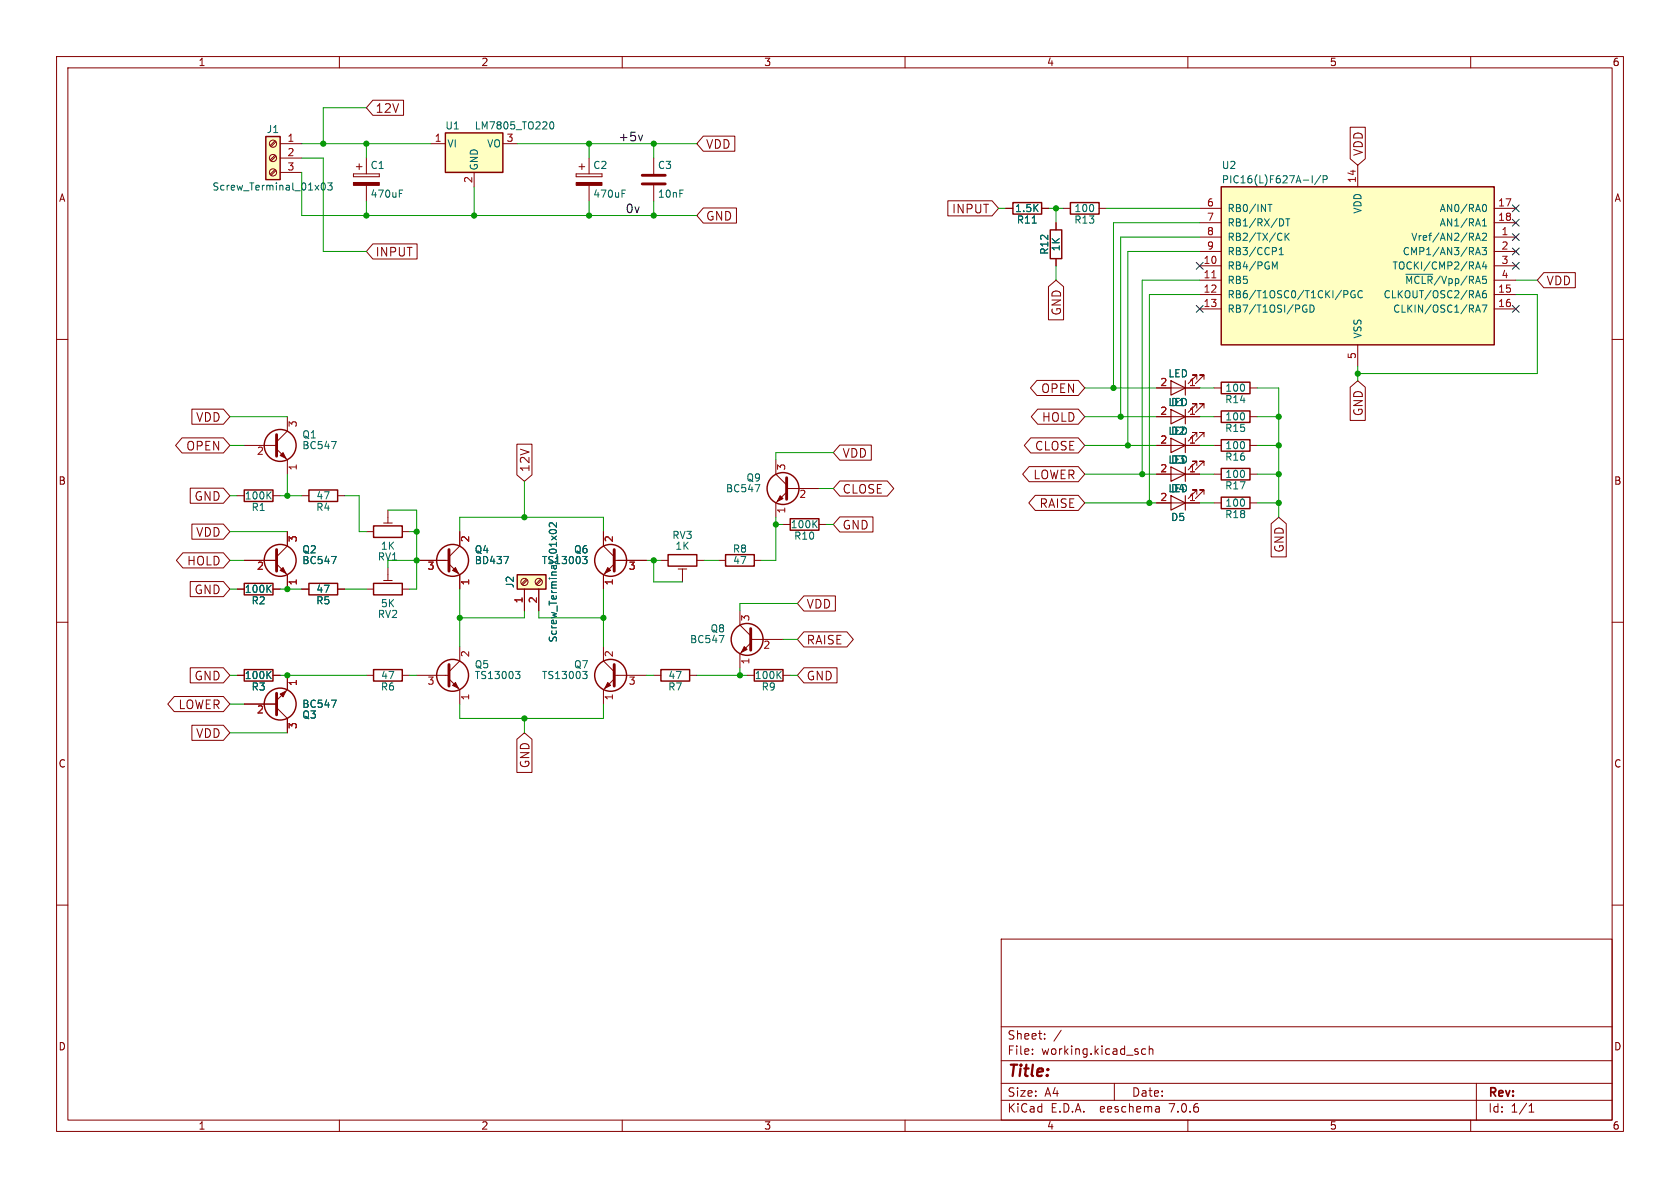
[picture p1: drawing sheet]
<svg xmlns="http://www.w3.org/2000/svg" width="297mm" height="210mm" viewBox="0 0 297 210" stroke-linecap="round" stroke-linejoin="round" font-family="sans-serif">
<g fill="none" stroke="#840000" stroke-width=".18">
<path d="M10 10h277v190h-277zM12 12h273v186h-273zM60 10v2M65.9 17.7h5.4v2.7h-5.4l-1.1-1.3zM110 10v2M160 10v2M210 10v2M260 10v2M48.6 30l-.8 .8M48.6 27.4l-.8 .9M48.6 24.9l-.8 .8M48.8 30.1l-.9 .9"/>
<path d="M48.8 27.6l-.9 .8M48.8 25.1l-.9 .8M49.5 25.4h3.8M49.5 27.9h3.8M49.5 30.5h3.8M62.5 30.7v.5zM62.5 31.2h4.6zM62.5 30.7h4.6zM63 29.5h1M63.5 29v1M64.8 27.9v2.8M64.8 32.8v2.8"/>
<path d="M67.1 30.7v.5zM76.2 25.4h2.5M83.8 30.5v2.5M88.9 25.4h2.5M101.9 30.7v.5zM101.9 31.2h4.5zM101.9 30.7h4.5zM102.4 29.5h1M102.9 29v1M104.1 27.9v2.8M104.1 32.8v2.8M106.4 30.7v.5z"/>
<path d="M115.6 27.9v2.8M115.6 32.8v2.8M124.3 24.1h5.6v2.6h-5.6l-1.1-1.3zM124.3 36.8h5.9v2.6h-5.9l-1.1-1.3zM167.6 35.5h7.8l1.1 1.3-1.1 1.4h-7.8zM177.8 36.8h1.3M184.1 36.8h1.3M186.7 39.4v1.2M188 36.8h1.2M194.3 36.8h1.3M212.1 36.8h3.8M212.1 39.4h3.8"/>
<path d="M238.7 22.5h2.7v5.6l-1.4 1.1-1.3-1.1zM240 29.2v3.8M264.2 36.8h3.8M264.2 39.4h3.8M10 60h2M65.9 43.1h7.8v2.7h-7.8l-1.1-1.3zM185.4 50.7l1.3-1.2 1.3 1.2v5.8h-2.6zM186.7 45.7v1.3M212.1 41.9h3.8M212.1 47h3.8M212.1 49.5h3.8M212.1 52.1h3.8"/>
<path d="M212.1 54.6h3.8M212.1 44.5h3.8M264.2 41.9h3.8M264.2 47h3.8M264.2 49.5h3.8M264.2 52.1h3.8M264.2 54.6h3.8M264.2 44.5h3.8M272.9 48.2h5.6v2.7h-5.6l-1.1-1.4zM285 60h2M32.2 77.4h7.3l1.1 1.3-1.1 1.4h-7.3l-1.2-1.4zM33.9 72.3h5.6l1.1 1.4-1.1 1.3h-5.6z"/>
<path d="M43.2 78.7h5.7M48.9 79.4l1.9 1.9v2.5M50.8 73.7v2.5l-1.9 1.9M91.4 78.5h2.6v5.4l-1.3 1.2-1.3-1.2zM148.5 78.7h5.5v2.6h-5.5l-1.2-1.3zM182.2 77.4h8.4l1.2 1.3-1.2 1.4h-8.4l-1.1-1.4zM183.3 67.2h7.3l1.2 1.4-1.2 1.3h-7.3l-1.1-1.3zM183.5 72.3h7.1l1.2 1.4-1.2 1.3h-7.1l-1.2-1.3zM204.5 78.7h7.6M204.5 68.6h7.6M204.5 73.7h7.6M211.6 67.1v-.8h-.8h.8l-1.5 1.5"/>
<path d="M211.6 72.1v-.7h-.8h.8l-1.5 1.5M211.6 77.2v-.7h-.8h.8l-1.5 1.5M212.9 67.1v-.8h-.8h.8l-1.6 1.5M212.9 72.1v-.7h-.8h.8l-1.6 1.5M212.9 77.2v-.7h-.8h.8l-1.6 1.5M214.6 78.7h1.3M214.6 68.6h1.3M214.6 73.7h1.3M221 78.7h1.2M221 68.6h1.2M221 73.7h1.2M238.7 68.5l1.3-1.2 1.4 1.2v5.8h-2.7z"/>
<path d="M240 61v3.8M32.3 97.7h7.2l1.1 1.4-1.1 1.3h-7.2l-1.1-1.3zM33.6 86.3h5.9l1.1 1.3-1.1 1.4h-5.9zM33.9 92.6h5.6l1.1 1.4-1.1 1.3h-5.6zM41.9 87.6h1.3M43.2 99.1h5.7M48.3 87.6h1.2M48.9 99.7l1.9 1.9v2.5M50.8 94v2.5l-1.9 1.9M53.3 87.6h1.3M59.7 87.6h1.3M64.8 94h1.2"/>
<path d="M67.8 92.5h1.5M68.6 90.2v2.3M71.1 94h1.3M73.7 99.1h5.7M79.4 99.7l1.9 1.9v2.5M81.3 94v2.5l-1.9 1.9M106.7 94v2.5l1.9 1.9M108.6 99.7l-1.9 1.9v2.5M108.6 99.1h5.7M116.8 99.1h1.3M123.2 99.1h1.3M127 99.1h1.3"/>
<path d="M133.3 99.1h1.3M137.2 81.3v2.5l1.9 1.9M138.4 92.7h1.3M139.1 87l-1.9 1.9v2.5M139.1 86.4h5.7M144.8 92.7h1.2M148.5 85h8.4l1.1 1.4-1.1 1.3h-8.4l-1.2-1.3zM148.5 91.4h5.8v2.6h-5.8l-1.2-1.3zM181.9 82.5h8.7l1.2 1.3-1.2 1.4h-8.7l-1.1-1.4zM183 87.6h7.6l1.2 1.3-1.2 1.3h-7.6l-1.1-1.3zM204.5 83.8h7.6M204.5 88.9h7.6"/>
<path d="M211.6 82.3v-.8h-.8h.8l-1.5 1.6M211.6 87.4v-.8h-.8h.8l-1.5 1.5M212.9 82.3v-.8h-.8h.8l-1.6 1.6M212.9 87.4v-.8h-.8h.8l-1.6 1.5M214.6 83.8h1.3M214.6 88.9h1.3M221 83.8h1.2M221 88.9h1.2M224.7 92.6l1.4-1.2 1.3 1.2v5.8h-2.7zM10 110h2M33.6 102.8h5.9l1.1 1.3-1.1 1.4h-5.9zM33.6 118h5.9l1.1 1.4-1.1 1.3h-5.9z"/>
<path d="M41.9 119.4h1.3M41.9 104.1h1.3M48.3 119.4h1.2M48.3 104.1h1.2M50.8 119.4v2.5l-1.9 1.9M53.3 104.1h1.3M59.7 104.1h1.3M64.8 119.4h1.2M64.8 104.1h1.2M67.8 102.6h1.5M68.6 100.3v2.3M71.1 119.4h1.3"/>
<path d="M71.1 104.1h1.3M73.7 119.4h5.7M81.3 114.3v2.5l-1.9 1.9M92.7 104.1v3.9M93 102.4l-.8 .8M93.2 102.5l-.8 .9M95.2 104.1v3.9M95.6 102.4l-.9 .8M95.8 102.5l-.9 .9M106.7 114.3v2.5l1.9 1.9M108.6 119.4h5.7M115.6 119.4h1.2"/>
<path d="M119.9 100.6h1.5M120.6 100.6v2.3M121.9 119.4h1.3M130.8 108v2.5l1.9 1.9M132.1 119.4h1.2M132.7 113.7l-1.9 1.9v2.5M132.7 113h5.7M138.4 119.4h1.3M142.1 111.7h7.6l1.2 1.3-1.2 1.4h-7.6l-1.1-1.4zM142.1 105.3h5.6v2.7h-5.6l-1.1-1.3zM142.1 118h5.9v2.7h-5.9l-1.1-1.3zM285 110h2"/>
<path d="M30.8 123.1h8.7l1.1 1.4-1.1 1.3h-8.7l-1.1-1.3zM33.9 128.2h5.6l1.1 1.3-1.1 1.4h-5.6zM43.2 124.5h5.7M48.9 125.1l1.9 1.9v2.5M79.4 120l1.9 1.9v2.6M91.4 130.7l1.3-1.2 1.3 1.2v5.8h-2.6zM108.6 120l-1.9 1.9v2.6M10 160h2M285 160h2M177 166h108v32h-108zM60 198v2M110 198v2"/>
<path d="M160 198v2M177 194.5h108M177 191.5h108M177 187.5h108M177 181.5h108M182.5 186.3v.1M182.5 185.5v.1M184.7 183.6v.1M184.7 182.8v.1M187.6 182.1l-1.3 2M197 191.5v3M202.5 185.5l-.4-.1-.3 .3v.4l.2 .2h.5"/>
<path d="M203.2 185.5l.2-.1 .3 .1 .1 .9M203.2 184.9v1.5M204.9 195.7l.1 .9M205 196.5l-.2 .1M205 196h-.2M210 198v2M260 198v2M261 191.5v6.5M270.3 196.6h.9M270.3 195.5l.4-.4v1.5"/>
<circle cx="48.3" cy="30.5" r=".63"/>
<circle cx="48.3" cy="25.4" r=".63"/>
<circle cx="48.3" cy="27.9" r=".63"/>
<circle cx="92.7" cy="102.9" r=".63"/>
<circle cx="95.2" cy="102.9" r=".63"/>
</g>
<path d="M113.5 32.5h4.1M113.5 31h4.1M48.9 76.8v3.8M48.9 97.2v3.8M79.4 97.2v3.8M108.6 97.2v3.8M139.1 84.5v3.8M79.4 117.5v3.8M108.6 117.5v3.8M132.7 111.1v3.8M48.9 122.6v3.8" fill="none" stroke="#840000" stroke-width=".51"/>
<g fill="#840000" stroke="#840000" stroke-width=".18">
<path d="M80 121.2l.5-.5 .5 1z"/>
<path d="M131.6 114.3l.5 .5-1 .5z"/>
<path d="M107.4 100.3l.5 .5-1 .5z"/>
<path d="M107.4 120.7l.5 .5-1 .5z"/>
<path d="M49.5 80.5l.5-.5 .5 1z"/>
<path d="M80 100.8l.5-.5 .5 1z"/>
<path d="M62.5 32.3h4.6v.5h-4.6z"/>
<path d="M49.5 100.8l.5-.5 .5 1z"/>
<path d="M101.9 32.3h4.5v.5h-4.5z"/>
<path d="M137.9 87.6l.5 .5-1 .5z"/>
<path d="M49.5 122.7l1-.5-.5 1z"/>
</g>
<g fill="none" stroke="#840000" stroke-width=".25">
<path d="M47 24.1h2.5v7.7h-2.5zM78.7 23.5h10.2v7h-10.2zM179.1 35.8h5v2h-5zM189.2 35.8h5.1v2h-5.1zM215.9 33h48.3v28h-48.3zM185.7 40.6h2v5.1h-2zM215.9 67.6h5.1v2h-5.1zM215.9 72.6h5.1v2.1h-5.1zM215.9 77.7h5.1v2.1h-5.1zM43.2 86.6h5.1v2h-5.1zM54.6 86.6h5.1v2h-5.1zM66 93h5.1v2h-5.1z"/>
<path d="M118.1 98h5.1v2.1h-5.1zM128.3 98h5v2.1h-5zM139.7 91.7h5.1v2h-5.1zM215.9 82.8h5.1v2h-5.1zM215.9 87.9h5.1v2h-5.1zM43.2 103.1h5.1v2.1h-5.1zM43.2 118.4h5.1v2h-5.1zM54.6 103.1h5.1v2.1h-5.1zM66 118.4h5.1v2h-5.1zM66 103.1h5.1v2.1h-5.1zM91.4 101.6h5.1v2.5h-5.1zM116.8 118.4h5.1v2h-5.1z"/>
<path d="M133.3 118.4h5.1v2h-5.1z"/>
<circle cx="49.5" cy="78.7" r="2.82"/>
<circle cx="49.5" cy="99.1" r="2.82"/>
<circle cx="80" cy="99.1" r="2.82"/>
<circle cx="107.9" cy="99.1" r="2.82"/>
<circle cx="138.4" cy="86.4" r="2.82"/>
<circle cx="80" cy="119.4" r="2.82"/>
<circle cx="107.9" cy="119.4" r="2.82"/>
<circle cx="132.1" cy="113" r="2.82"/>
<circle cx="49.5" cy="124.5" r="2.82"/>
</g>
<g fill="none" stroke="#006464" stroke-width=".18">
<path d="M56.9 32.5l.2-.2a.68 .68 0 0 1 .4 .7 .68 .68 0 0 1-.4 .6l-.2-.1-.1-.4zM57.9 32.3h.8l-.4 .5 .4 .1v.6l-.2 .1-.6-.1M70.6 33.6h.6M70.6 34.2h.4M97.3 21.7l.2-.2a.68 .68 0 0 1 .4 .7 .68 .68 0 0 1-.4 .6l-.2-.1-.1-.4zM110 33.6h.6M110 34.2h.4M182.5 39.4h.7M224.2 36.1h.7M224.5 36.1v1.3M226.7 38.7l.2 .5-.2 .7M227.3 38.7h.7"/>
<path d="M227.7 38.7v1.2M232 31.1v1.2M233.5 31l-1.1 1.6M233.9 31.7h.6l.1-.2v-.3l-.7-.1v1.2M262.1 39.9h.7M262.1 39l.3-.3v1.2M262.3 36.2l.1-.1a.68 .68 0 0 1 .4 .7 .68 .68 0 0 1-.4 .6l-.1-.1M225.4 47.2l.4-.9v1.3M226.1 45h.8M226.1 44.1l.4-.3v1.2M227.2 41.2v1.3M227.4 41.8l.5 .7"/>
<path d="M227.9 41.2l-.7 .7M230.7 53.9l.3 .1M230.8 54.6h.2v.5l-.2 .1M231.6 53.9a.64 .64 0 0 1 .7 .7 .64 .64 0 0 1-.7 .6zM238.1 51.4l.2 .2-.1 .3-.1 .1M239.5 51.4a.59 .59 0 0 0-.7 .6 .59 .59 0 0 0 .7 .6l.1-.5h-.3M240.8 51.5a.6 .6 0 0 0-.8 .4 .6 .6 0 0 0 .6 .7l.2-.1M248.5 48.5h4.8M260.9 42.5l.4-1.3 .4 1.3M260.9 55.2l.4-1.3 .4 1.3M260.9 45l.4-1.2 .4 1.2M261 42.1h.6"/>
<path d="M261 52.3h.6M261 54.8h.6M261 44.7h.6M261 47.2h.6M261.3 51.4l.4 1.2M261.3 46.3l.4 1.3M262 43.8h.8l-.4 .4 .3 .2v.5l-.1 .1-.6-.1M262 53.9h.9l-.6 1.3M262.1 41.3l.5-.1 .2 .4-.8 .9h.8M262.4 46.2l-.3 .9h.8M262.7 51.4h-.4a.86 .86 0 0 0 0 1.2l.4-.1 .1-.4-.2-.2h-.4l-.1 .2M262.7 46.7v.9"/>
<path d="M58.6 78h.8l-.5 1.3M47.4 87.5l.5 .7M47.9 86.9l-.7 .8M58.6 98.4h.8l-.5 1.2M89.1 98.4h.8l-.5 1.2M97.2 93.8a.75 .75 0 0 1 1.2 .2 .72 .72 0 0 1-1.3-.1zM98.4 92.4v.8l-.9-.8-.4 .2 .1 .5M103.8 98.4l-.4 .5 .3 .1 .1 .4-.3 .2h-.3M134.3 85.7l-.5 1.2M143.9 92.6l.5 .7M144.4 92l-.7 .7M47.4 104l.5 .7"/>
<path d="M47.4 119.2l.5 .8M47.9 103.4l-.7 .8M47.9 118.7l-.7 .7M91.1 118.7h.8l-.4 .5 .4 .1v.4l-.2 .3h-.4M103.8 118.7l-.4 .5 .3 .1 .1 .4-.3 .3h-.3M128 112.3l-.6 1.3M137.6 119.2l.5 .8M138.1 118.7l-.7 .7M58.6 123.8h.8l-.5 1.2"/>
</g>
<g fill="#ffffc2" stroke="#ffffc2" stroke-width=".18">
<path d="M47 24.1h2.5v7.7h-2.5z"/>
<path d="M215.9 33h48.3v28h-48.3z"/>
<path d="M78.7 23.5h10.2v7h-10.2z"/>
<path d="M91.4 101.6h5.1v2.5h-5.1z"/>
</g>
<path d="M214.2 49.1h.8" fill="none" stroke="#a90000" stroke-width=".18"/>
<path d="M207 67.3l2.5 1.3-2.5 1.3zM207 72.4l2.5 1.3-2.5 1.2zM207 77.5l2.5 1.2-2.5 1.3zM209.5 67.3v2.6M209.5 72.4v2.5M209.5 77.5v2.5M207 82.6l2.5 1.2-2.5 1.3zM207 87.6l2.5 1.3-2.5 1.3zM209.5 82.6v2.5M209.5 87.6v2.6" fill="none" stroke="#840000" stroke-width=".2"/>
<path d="M113.6 23.9l-.4 1" fill="none" stroke="#0f0f0f" stroke-width=".18"/>
<g fill="none" stroke="#009600" stroke-width=".18">
<path d="M64.8 19.1h-7.7v6.3M53.3 25.4h22.9M53.3 30.5v7.6h69.9M53.3 27.9h3.8v16.6h7.7M64.8 25.4v2.5M64.8 35.6v2.5M83.8 33v5.1M91.4 25.4h31.8M104.1 25.4v2.5M104.1 35.6v2.5M115.6 25.4v2.5M115.6 35.6v2.5"/>
<path d="M176.5 36.8h1.3M185.4 36.8h2.6M186.7 36.8v2.6M195.6 36.8h16.5M212.1 39.4h-15.3v29.2M186.7 47v2.5M212.1 41.9h-14v31.8M212.1 44.5h-12.7v34.2M212.1 49.5h-10.2v34.3M212.1 52.1h-8.9v36.8M268 49.5h3.8M268 52.1h3.8v13.9h-31.8"/>
<path d="M40.6 78.7h2.6M40.6 73.7h10.2M191.8 78.7h12.7M191.8 73.7h12.7M191.8 68.6h12.7M212.1 78.7h2.5M212.1 73.7h2.5M212.1 68.6h2.5M222.2 78.7h3.9M222.2 73.7h3.9M222.2 68.6h3.9v22.8M240 64.8v2.5"/>
<path d="M40.6 94h10.2M40.6 87.6h1.3M40.6 99.1h2.6M49.5 87.6h3.8M50.8 83.8v3.8M61 87.6h2.5v6.4h1.3M68.6 90.2h5.1v13.9h-1.3M72.4 94h1.3M73.7 99.1h-5.1v1.2M81.3 94v-2.6h25.4v2.6M92.7 85.1v6.3M114.3 99.1h2.5"/>
<path d="M115.6 99.1v3.8h5M124.5 99.1h2.5M137.2 91.4v7.7h-2.6M137.2 92.7h1.2M144.8 86.4h2.5M146 92.7h1.3M147.3 80h-10.1v1.3M191.8 83.8h12.7M191.8 88.9h12.7M212.1 83.8h2.5M212.1 88.9h2.5M222.2 83.8h3.9"/>
<path d="M222.2 88.9h3.9M40.6 119.4h1.3M40.6 104.1h1.3M49.5 119.4h15.3M49.5 104.1h3.8M61 104.1h3.8M72.4 119.4h1.3M81.3 104.1v10.2M92.7 108v1.2h-11.4M95.2 108v1.2h11.5M106.7 104.1v10.2M114.3 119.4h1.3"/>
<path d="M123.2 119.4h8.9M130.8 118.1v1.3M138.4 113h2.6M139.7 119.4h1.3M141 106.7h-10.2v1.3M40.6 124.5h2.6M40.6 129.5h10.2M81.3 124.5v2.5h25.4v-2.5M92.7 127v2.5"/>
</g>
<g fill="none" stroke="#000084" stroke-width=".18">
<path d="M267.4 38.8l1.2 1.2M267.4 36.2l1.2 1.2M268.6 38.8l-1.2 1.2M268.6 36.2l-1.2 1.2M211.5 46.4l1.2 1.2M211.5 54l1.2 1.2M212.7 46.4l-1.2 1.2M212.7 54l-1.2 1.2M267.4 54l1.2 1.2M267.4 46.4l1.2 1.2M267.4 41.3l1.2 1.2M267.4 43.8l1.2 1.3"/>
<path d="M268.6 54l-1.2 1.2M268.6 46.4l-1.2 1.2M268.6 41.3l-1.2 1.2M268.6 43.8l-1.2 1.3"/>
</g>
<g fill="#009600" stroke="#009600" stroke-width=".18">
<circle cx="106.7" cy="109.2" r=".46"/>
<circle cx="73.7" cy="94" r=".46"/>
<circle cx="81.3" cy="109.2" r=".46"/>
<circle cx="92.7" cy="127" r=".46"/>
<circle cx="92.7" cy="91.4" r=".46"/>
<circle cx="83.8" cy="38.1" r=".46"/>
<circle cx="64.8" cy="25.4" r=".46"/>
<circle cx="57.1" cy="25.4" r=".46"/>
<circle cx="64.8" cy="38.1" r=".46"/>
<circle cx="115.6" cy="25.4" r=".46"/>
<circle cx="104.1" cy="25.4" r=".46"/>
<circle cx="104.1" cy="38.1" r=".46"/>
<circle cx="115.6" cy="38.1" r=".46"/>
<circle cx="50.8" cy="87.6" r=".46"/>
<circle cx="130.8" cy="119.4" r=".46"/>
<circle cx="115.6" cy="99.1" r=".46"/>
<circle cx="73.7" cy="99.1" r=".46"/>
<circle cx="50.8" cy="119.4" r=".46"/>
<circle cx="50.8" cy="104.1" r=".46"/>
<circle cx="196.8" cy="68.6" r=".46"/>
<circle cx="186.7" cy="36.8" r=".46"/>
<circle cx="226.1" cy="78.7" r=".46"/>
<circle cx="226.1" cy="83.8" r=".46"/>
<circle cx="226.1" cy="88.9" r=".46"/>
<circle cx="201.9" cy="83.8" r=".46"/>
<circle cx="203.2" cy="88.9" r=".46"/>
<circle cx="199.4" cy="78.7" r=".46"/>
<circle cx="198.1" cy="73.7" r=".46"/>
<circle cx="137.2" cy="92.7" r=".46"/>
<circle cx="226.1" cy="73.7" r=".46"/>
<circle cx="240" cy="66" r=".46"/>
</g>
<text font-size="2.8" fill="#840000" x="178" y="190.9">Title:</text>
<g font-size="2.1" fill="#840000">
<text x="66.3" y="20.1">12V</text>
<text x="124.7" y="26.5">VDD</text>
<text x="241.1" y="27.7" transform="rotate(-90 241.1 27.7)">VDD</text>
<text x="124.7" y="39.2">GND</text>
<text x="168.2" y="37.9">INPUT</text>
<text x="66.3" y="45.5">INPUT</text>
<text x="273.3" y="50.6">VDD</text>
<text x="187.8" y="55.9" transform="rotate(-90 187.8 55.9)">GND</text>
<text x="184" y="69.7">OPEN</text>
<text x="34.6" y="74.8">VDD</text>
<text x="184.1" y="74.8">HOLD</text>
<text x="241.1" y="73.6" transform="rotate(-90 241.1 73.6)">GND</text>
<text x="32.9" y="79.8">OPEN</text>
<text x="93.8" y="83.6" transform="rotate(-90 93.8 83.6)">12V</text>
<text x="148.8" y="81.1">VDD</text>
<text x="182.9" y="79.8">CLOSE</text>
<text x="34.3" y="88.7">GND</text>
<text x="148.8" y="87.5">CLOSE</text>
<text x="182.6" y="84.9">LOWER</text>
<text x="183.7" y="90">RAISE</text>
<text x="34.6" y="95.1">VDD</text>
<text x="148.8" y="93.8">GND</text>
<text x="33" y="100.2">HOLD</text>
<text x="227.2" y="97.8" transform="rotate(-90 227.2 97.8)">GND</text>
<text x="34.3" y="105.2">GND</text>
<text x="142.5" y="107.8">VDD</text>
<text x="142.5" y="114.1">RAISE</text>
<text x="31.5" y="125.6">LOWER</text>
<text x="34.3" y="120.5">GND</text>
<text x="142.5" y="120.5">GND</text>
<text x="34.6" y="130.6">VDD</text>
<text x="93.8" y="135.9" transform="rotate(-90 93.8 135.9)">GND</text>
<text x="178" y="184">Sheet:</text>
<text x="178" y="186.7">File:</text>
<text x="184.1" y="186.7">working.kicad_sch</text>
<text x="178" y="196.9">KiCad</text>
<text x="178" y="194.1">Size:</text>
<text x="184.7" y="194.1">A4</text>
<text x="185.7" y="196.9">E.D.A.</text>
<text x="194.6" y="196.9">eeschema</text>
<text x="200" y="194.1">Date:</text>
<text x="207" y="196.9">7.0.6</text>
<text x="263" y="194.3">Rev:</text>
<text x="263" y="196.9">Id:</text>
<text x="267.1" y="196.9">1/1</text>
</g>
<g font-size="2.1" fill="#0f0f0f">
<text x="109.2" y="25.1">+5v</text>
<text x="110.5" y="37.8">0v</text>
</g>
<g font-size="1.8" fill="#840000">
<text x="35" y="11.9">1</text>
<text x="85" y="11.9">2</text>
<text x="135" y="11.9">3</text>
<text x="185" y="11.9">4</text>
<text x="235" y="11.9">5</text>
<text x="285" y="11.9">6</text>
<text x="10.3" y="35.9">A</text>
<text x="285.3" y="35.9">A</text>
<text x="10.3" y="85.9">B</text>
<text x="285.3" y="85.9">B</text>
<text x="10.3" y="135.9">C</text>
<text x="285.3" y="135.9">C</text>
<text x="10.3" y="185.9">D</text>
<text x="285.3" y="185.9">D</text>
<text x="35" y="199.9">1</text>
<text x="85" y="199.9">2</text>
<text x="135" y="199.9">3</text>
<text x="185" y="199.9">4</text>
<text x="235" y="199.9">5</text>
<text x="285" y="199.9">6</text>
</g>
<g font-size="1.8" fill="#006464">
<text x="47.1" y="23.7">J1</text>
<text x="78.6" y="23.1">U1</text>
<text x="83.8" y="23.1">LM7805_TO220</text>
<text x="79" y="26.3">VI</text>
<text x="86" y="26.3">VO</text>
<text x="37.5" y="33.9">Screw_Terminal_01x03</text>
<text x="65.4" y="30.1">C1</text>
<text x="65.4" y="35.2">470uF</text>
<text x="84.7" y="30.2" transform="rotate(-90 84.7 30.2)">GND</text>
<text x="104.8" y="30.1">C2</text>
<text x="104.8" y="35.2">470uF</text>
<text x="116.2" y="30.1">C3</text>
<text x="116.2" y="35.2">10nF</text>
<text x="215.9" y="32.6">PIC16(L)F627A-I/P</text>
<text x="215.9" y="30.1">U2</text>
<text x="179.4" y="37.7">1.5K</text>
<text x="179.7" y="39.7">R11</text>
<text x="189.8" y="39.7">R13</text>
<text x="189.9" y="37.7">100</text>
<text x="216.9" y="37.7">RB0/INT</text>
<text x="216.9" y="40.2">RB1/RX/DT</text>
<text x="240.9" y="37.9" transform="rotate(-90 240.9 37.9)">VDD</text>
<text x="254.4" y="37.7">AN0/RA0</text>
<text x="254.4" y="40.2">AN1/RA1</text>
<text x="185.5" y="45.1" transform="rotate(-90 185.5 45.1)">R12</text>
<text x="187.6" y="44.5" transform="rotate(-90 187.6 44.5)">1K</text>
<text x="216.9" y="47.9">RB4/PGM</text>
<text x="216.9" y="42.8">RB2/TX/CK</text>
<text x="216.9" y="45.3">RB3/CCP1</text>
<text x="246.1" y="47.9">TOCKI/CMP2/RA4</text>
<text x="247.9" y="45.3">CMP1/AN3/RA3</text>
<text x="249.4" y="42.8">Vref/AN2/RA2</text>
<text x="216.9" y="50.4">RB5</text>
<text x="216.9" y="52.9">RB6/T1OSC0/T1CKI/PGC</text>
<text x="244.5" y="52.9">CLKOUT/OSC2/RA6</text>
<text x="248.3" y="50.4">~{MCLR}/Vpp/RA5</text>
<text x="216.9" y="55.5">RB7/T1OSI/PGD</text>
<text x="240.9" y="59.9" transform="rotate(-90 240.9 59.9)">VSS</text>
<text x="246.2" y="55.5">CLKIN/OSC1/RA7</text>
<text x="206.5" y="66.9">LED</text>
<text x="206.5" y="72">LED</text>
<text x="206.9" y="72">D1</text>
<text x="216.5" y="71.5">R14</text>
<text x="216.5" y="69.4">100</text>
<text x="53.3" y="77.7">Q1</text>
<text x="206.5" y="77.1">LED</text>
<text x="206.9" y="77.1">D2</text>
<text x="216.5" y="76.6">R15</text>
<text x="216.5" y="74.5">100</text>
<text x="53.3" y="79.6">BC547</text>
<text x="206.5" y="82.1">LED</text>
<text x="206.9" y="82.1">D3</text>
<text x="216.5" y="81.6">R16</text>
<text x="216.5" y="79.6">100</text>
<text x="43.2" y="88.5">100K</text>
<text x="55.8" y="88.5">47</text>
<text x="128.2" y="87.2">BC547</text>
<text x="131.9" y="85.3">Q9</text>
<text x="206.5" y="87.2">LED</text>
<text x="206.9" y="87.2">D4</text>
<text x="216.5" y="86.7">R17</text>
<text x="216.5" y="84.7">100</text>
<text x="216.5" y="89.8">100</text>
<text x="44.4" y="90.5">R1</text>
<text x="55.8" y="90.5">R4</text>
<text x="118.8" y="95.5">RV3</text>
<text x="139.7" y="93.6">100K</text>
<text x="140.3" y="95.6">R10</text>
<text x="206.9" y="92.3">D5</text>
<text x="216.5" y="91.8">R18</text>
<text x="53.3" y="99.9">BC547</text>
<text x="53.3" y="98">Q2</text>
<text x="66.7" y="99.3">RV1</text>
<text x="67.2" y="97.4">1K</text>
<text x="83.8" y="99.9">BD437</text>
<text x="83.8" y="98">Q4</text>
<text x="95.7" y="99.9">TS13003</text>
<text x="101.4" y="98">Q6</text>
<text x="119.3" y="97.4">1K</text>
<text x="129.5" y="97.9">R8</text>
<text x="129.5" y="99.9">47</text>
<text x="43.2" y="105">100K</text>
<text x="44.4" y="107">R2</text>
<text x="55.8" y="107">R5</text>
<text x="55.8" y="105">47</text>
<text x="67.2" y="107.5">5K</text>
<text x="91" y="104.1" transform="rotate(-90 91 104.1)">J2</text>
<text x="66.7" y="109.4">RV2</text>
<text x="98.7" y="113.7" transform="rotate(-90 98.7 113.7)">Screw_Terminal_01x02</text>
<text x="121.9" y="113.9">BC547</text>
<text x="125.5" y="112">Q8</text>
<text x="83.8" y="118.3">Q5</text>
<text x="101.4" y="118.3">Q7</text>
<text x="43.2" y="120.2">100K</text>
<text x="44.4" y="122.3">R3</text>
<text x="53.3" y="125.3">BC547</text>
<text x="67.2" y="122.3">R6</text>
<text x="67.3" y="120.2">47</text>
<text x="83.8" y="120.2">TS13003</text>
<text x="95.7" y="120.2">TS13003</text>
<text x="118" y="122.3">R7</text>
<text x="118.1" y="120.2">47</text>
<text x="133.3" y="120.2">100K</text>
<text x="134.5" y="122.3">R9</text>
<text x="53.3" y="127.2">Q3</text>
</g>
<g font-size="1.8" fill="#a90000">
<text x="50.7" y="25.1">1</text>
<text x="50.7" y="27.7">2</text>
<text x="76.8" y="25.1">1</text>
<text x="89.5" y="25.1">3</text>
<text x="50.7" y="30.2">3</text>
<text x="83.6" y="32.5" transform="rotate(-90 83.6 32.5)">2</text>
<text x="239.8" y="32.4" transform="rotate(-90 239.8 32.4)">14</text>
<text x="213.3" y="36.6">6</text>
<text x="213.3" y="39.1">7</text>
<text x="213.3" y="41.7">8</text>
<text x="264.8" y="36.6">17</text>
<text x="264.8" y="39.1">18</text>
<text x="265.4" y="41.7">1</text>
<text x="212.7" y="46.7">10</text>
<text x="213.3" y="44.2">9</text>
<text x="265.4" y="44.2">2</text>
<text x="265.4" y="46.7">3</text>
<text x="212.7" y="49.3">11</text>
<text x="212.7" y="51.8">12</text>
<text x="264.8" y="51.8">15</text>
<text x="265.4" y="49.3">4</text>
<text x="212.7" y="54.4">13</text>
<text x="264.8" y="54.4">16</text>
<text x="239.8" y="63.6" transform="rotate(-90 239.8 63.6)">5</text>
<text x="205" y="68.3">2</text>
<text x="210.1" y="68.3">1</text>
<text x="52.8" y="75.6" transform="rotate(-90 52.8 75.6)">3</text>
<text x="205" y="73.4">2</text>
<text x="210.1" y="73.4">1</text>
<text x="45.3" y="80.7">2</text>
<text x="52.8" y="83.3" transform="rotate(-90 52.8 83.3)">1</text>
<text x="139.1" y="83.3" transform="rotate(-90 139.1 83.3)">3</text>
<text x="205" y="78.5">2</text>
<text x="205" y="83.6">2</text>
<text x="210.1" y="78.5">1</text>
<text x="210.1" y="83.6">1</text>
<text x="141.2" y="88.3">2</text>
<text x="205" y="88.6">2</text>
<text x="210.1" y="88.6">1</text>
<text x="52.8" y="96" transform="rotate(-90 52.8 96)">3</text>
<text x="83.3" y="96" transform="rotate(-90 83.3 96)">2</text>
<text x="108.7" y="96" transform="rotate(-90 108.7 96)">2</text>
<text x="139.1" y="90.9" transform="rotate(-90 139.1 90.9)">1</text>
<text x="45.3" y="101">2</text>
<text x="75.5" y="101">3</text>
<text x="111.1" y="101">3</text>
<text x="52.8" y="103.6" transform="rotate(-90 52.8 103.6)">1</text>
<text x="83.3" y="103.6" transform="rotate(-90 83.3 103.6)">1</text>
<text x="92.5" y="106.8" transform="rotate(-90 92.5 106.8)">1</text>
<text x="95" y="106.8" transform="rotate(-90 95 106.8)">2</text>
<text x="108.7" y="103.6" transform="rotate(-90 108.7 103.6)">1</text>
<text x="132.8" y="109.9" transform="rotate(-90 132.8 109.9)">3</text>
<text x="83.3" y="116.3" transform="rotate(-90 83.3 116.3)">2</text>
<text x="108.7" y="116.3" transform="rotate(-90 108.7 116.3)">2</text>
<text x="132.8" y="117.5" transform="rotate(-90 132.8 117.5)">1</text>
<text x="134.9" y="115">2</text>
<text x="52.8" y="121.4" transform="rotate(-90 52.8 121.4)">1</text>
<text x="75.5" y="121.4">3</text>
<text x="83.3" y="123.9" transform="rotate(-90 83.3 123.9)">1</text>
<text x="108.7" y="123.9" transform="rotate(-90 108.7 123.9)">1</text>
<text x="111.1" y="121.4">3</text>
<text x="45.3" y="126.4">2</text>
<text x="52.8" y="129" transform="rotate(-90 52.8 129)">3</text>
</g>
</svg>
